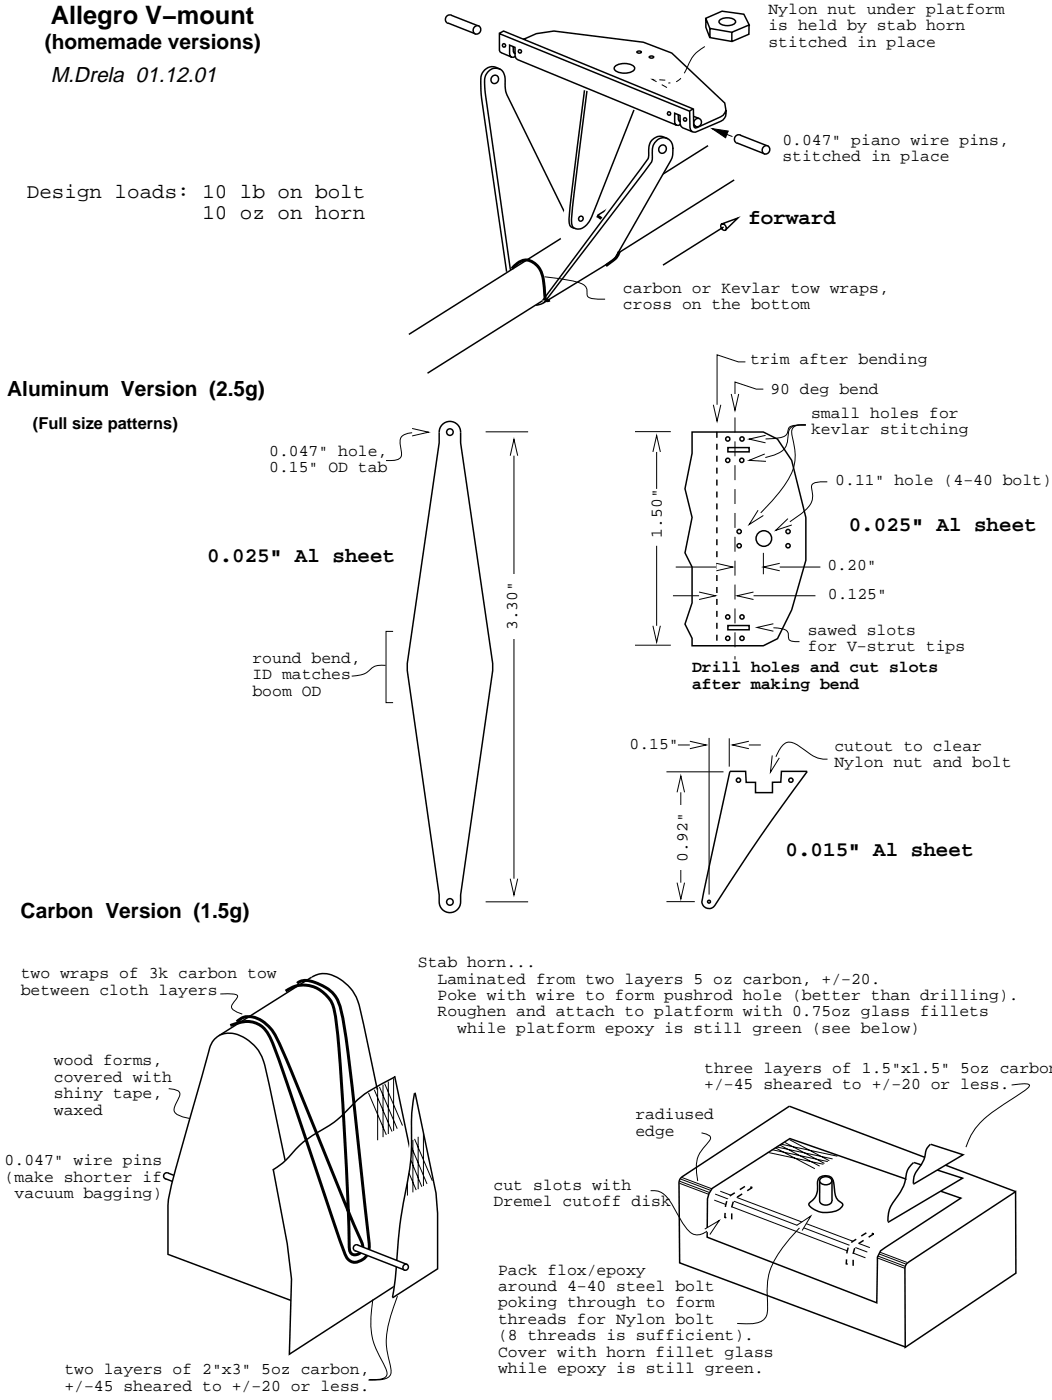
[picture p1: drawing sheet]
<svg xmlns="http://www.w3.org/2000/svg" width="188mm" height="250mm" viewBox="0 0 188 250" stroke-linecap="round" stroke-linejoin="round" font-family="sans-serif">
<path d="M121.5 138.4v22" fill="none" stroke="#000" stroke-width=".18"/>
<path d="M121.5 138.4l.6 3h-1.3z" fill="#fff"/>
<path d="M120.8 141.4l.7-3 .6 3" fill="none" stroke="#000" stroke-width=".18"/>
<path d="M120.8 157.5h1.3l-.6 2.9z" fill="#fff"/>
<path d="M117.1 77.7v36.9M120.8 157.5l.7 2.9 .6-2.9" fill="none" stroke="#000" stroke-width=".18"/>
<path d="M117.1 77.7l.7 2.9h-1.3z" fill="#fff"/>
<path d="M116.5 80.6l.6-2.9 .7 2.9" fill="none" stroke="#000" stroke-width=".18"/>
<path d="M116.5 111.6h1.3l-.7 3z" fill="#fff"/>
<path d="M116.5 111.6l.6 3 .7-3" fill="none" stroke="#000" stroke-width=".18"/>
<path d="M114.6 87.2h5.1v10.2h-5.1z" fill="#fff"/>
<path d="M127.9 77v38.2" fill="none" stroke="#000" stroke-width=".27" stroke-dasharray="1.1 1.1 1.1 1.1" stroke-linecap="butt"/>
<g fill="none" stroke="#000" stroke-width=".27">
<path d="M123.5 77.1h12.7l2.5 1.2 2.5 3.8 2.6 10.2v7.7l-2.6 8.8-2.5 5.1-2.5 1.3h-12.7v-1.3l-1.3-2.6 1.3-3.7v-6.4l-1.3-2.6 1.3-6.3-1.3-5.1 1.3-6.3z"/>
<circle cx="136.3" cy="96.1" r="1.39"/>
</g>
<path d="M131.1 74.5v43.2" fill="none" stroke="#000" stroke-width=".18" stroke-dasharray="2.7 1.6" stroke-linecap="butt"/>
<path d="M91.7 78.4v81.3" fill="none" stroke="#000" stroke-width=".18"/>
<path d="M91.7 78.4l.7 2.9h-1.4z" fill="#fff"/>
<path d="M91 81.3l.7-2.9 .7 2.9" fill="none" stroke="#000" stroke-width=".18"/>
<path d="M91 156.8h1.4l-.7 2.9z" fill="#fff"/>
<path d="M91 156.8l.7 2.9 .7-2.9" fill="none" stroke="#000" stroke-width=".18"/>
<path d="M89.2 102.5h5v11.4h-5z" fill-rule="evenodd" fill="#fff"/>
<circle cx="80.3" cy="77.1" r="1.91" fill="none" stroke="#000" stroke-width=".27"/>
<path d="M76.5 77.1h7.6v2.5h-7.6z" fill-rule="evenodd" fill="#fff"/>
<circle cx="80.3" cy="160.9" r="1.91" fill="none" stroke="#000" stroke-width=".27"/>
<path d="M76.5 157.7h7.6v3.2h-7.6z" fill-rule="evenodd" fill="#fff"/>
<g fill="none" stroke="#000" stroke-width=".27">
<path d="M78.3 77.1v1.9l-5.6 39.4v1.2l5.6 40.1v1.2M82.2 77.1v1.9l5.7 39.4v1.2l-5.7 40.1v1.2"/>
<circle cx="80.3" cy="77.1" r=".59"/>
<circle cx="80.3" cy="160.9" r=".59"/>
</g>
<path d="M76.5 77.1h-.2a10.8 10.8 0 0 0-4.3 .5 1.7 1.7 0 0 0-.6 2 2.43 2.43 0 0 1 0 2.1 4.5 4.5 0 0 1-2.5 .5M68.7 118.7a3.2 3.2 0 0 0-3.2 1.2 6 6 0 0 1-2.8 .7M70.1 112.6h-1.2v12.8h1.2" fill="none" stroke="#000" stroke-width=".18"/>
<path d="M73.5 76.4l3 .7-3 .7z" fill="#fff"/>
<path d="M73.5 76.4l3 .7-3 .7M86.6 77h7.6M136.2 98.6v3.8M120.6 101.2h10.1M86.6 160.9h7.6" fill="none" stroke="#000" stroke-width=".18"/>
<path d="M127.8 100.5l2.9 .7-2.9 .6z" fill="#fff"/>
<path d="M127.8 100.5l2.9 .7-2.9 .6M136.2 101.2h10.2" fill="none" stroke="#000" stroke-width=".18"/>
<path d="M136.2 101.2l2.9-.7v1.3z" fill="#fff"/>
<path d="M136.2 69.4h-1.3l-3.8-1.2v5M139.1 100.5l-2.9 .7 2.9 .6" fill="none" stroke="#000" stroke-width=".18"/>
<path d="M130.5 70.3h1.3l-.7 2.9z" fill="#fff"/>
<path d="M130.5 70.3l.6 2.9 .7-2.9M135 111.9h.5a14.8 14.8 0 0 1 4.6 .5 1.29 1.29 0 0 1 .6 1.4 .93 .93 0 0 0 1.1 .7h.8" fill="none" stroke="#000" stroke-width=".18"/>
<path d="M129.9 79.9h3.7v.7h-3.7zM129.9 111.6h3.7v.8h-3.7z" fill="none" stroke="#000" stroke-width=".27"/>
<path d="M135 111.9l3-.6v1.3z" fill="#fff"/>
<path d="M113.3 77h6.4M113.3 115.1h6.4M120.1 106.3h7.5M138 111.3l-3 .6 3 .7" fill="none" stroke="#000" stroke-width=".18"/>
<path d="M124.7 105.6l2.9 .7-2.9 .7z" fill="#fff"/>
<path d="M124.7 105.6l2.9 .7-2.9 .7M131.5 106.3h14" fill="none" stroke="#000" stroke-width=".18"/>
<path d="M131.5 106.3l2.9-.7v1.4z" fill="#fff"/>
<path d="M143.8 75.8a6.9 6.9 0 0 0-3 .4l-.2 .3a1.53 1.53 0 0 1-1.4 1.6l-2.2 .2h-3.4M134.4 105.6l-2.9 .7 2.9 .7" fill="none" stroke="#000" stroke-width=".18"/>
<g fill="none" stroke="#000" stroke-width=".27">
<circle cx="129.8" cy="78.3" r=".38"/>
<circle cx="132.4" cy="78.3" r=".38"/>
<circle cx="129.8" cy="82.1" r=".38"/>
<circle cx="132.3" cy="82.1" r=".38"/>
<circle cx="129.8" cy="110.1" r=".38"/>
<circle cx="129.8" cy="113.9" r=".38"/>
<circle cx="132.4" cy="110.1" r=".38"/>
<circle cx="132.4" cy="113.9" r=".38"/>
</g>
<path d="M133.6 78.3l3-.6v1.3z" fill="#fff"/>
<path d="M136.6 77.7l-3 .6 3 .7M143.8 75.8a5 5 0 0 0-2.7 .5 2.56 2.56 0 0 0-.5 1.8 3.1 3.1 0 0 1-2.8 3.2l-4.2 .8" fill="none" stroke="#000" stroke-width=".18"/>
<path d="M133.6 82.1l2.8-1.1 .2 1.3z" fill="#fff"/>
<path d="M143.8 75.8h-.7a1.47 1.47 0 0 0-1.8 1.7 11.2 11.2 0 0 1 .1 6.3 23.8 23.8 0 0 1-5.5 7.5l-2.3 2.3M136.4 81l-2.8 1.1 3 .2" fill="none" stroke="#000" stroke-width=".18"/>
<g fill="none" stroke="#000" stroke-width=".27">
<circle cx="131.9" cy="94.8" r=".38"/>
<circle cx="131.9" cy="97.4" r=".38"/>
<circle cx="140.6" cy="94.8" r=".38"/>
<circle cx="140.6" cy="97.4" r=".38"/>
</g>
<path d="M135.2 91l1 1-2.6 1.6z" fill="#fff"/>
<path d="M135.2 91l-1.6 2.6 2.6-1.6M147.6 86h-1.1a1.81 1.81 0 0 0-1.7 .6v.8a3.3 3.3 0 0 1-1.2 3.7 35.2 35.2 0 0 1-5.2 3.5" fill="none" stroke="#000" stroke-width=".18"/>
<path d="M138.4 94.6l2.2-2.1 .7 1.2z" fill="#fff"/>
<path d="M133 64.6h-1.3l-3.8-1.3v11.8M140.6 92.5l-2.2 2.1 2.9-.9" fill="none" stroke="#000" stroke-width=".18"/>
<path d="M127.3 72.2h1.3l-.7 2.9z" fill="#fff"/>
<path d="M127.3 72.2l.6 2.9 .7-2.9M118.9 137.7h10.2M118.9 160.9h5.1" fill="none" stroke="#000" stroke-width=".18"/>
<g fill="none" stroke="#000" stroke-width=".27">
<path d="M130.2 137.6h2.8l.1 2h1.7v1.8h3v-1.8l1.5-.1 .1-1.9h4.6"/>
<circle cx="131.7" cy="139.2" r=".38"/>
<circle cx="141.1" cy="139.2" r=".38"/>
<circle cx="126.5" cy="160.9" r=".26"/>
</g>
<path d="M119.5 143.7h5.1v11.5h-5.1z" fill-rule="evenodd" fill="#fff"/>
<path d="M126.5 131.6v28M130.1 131.7v5.1M147.6 135.4a4.7 4.7 0 0 1-3.5-1.2l-.7-.5a5.9 5.9 0 0 0-2.4-1.3 2.15 2.15 0 0 0-2 1.4l-.7 1.5-.9 2.5" fill="none" stroke="#000" stroke-width=".18"/>
<path d="M137.8 134.8l1.2 .4-1.6 2.6z" fill="#fff"/>
<path d="M130.7 132.9h5M137.8 134.8l-.4 3 1.6-2.6" fill="none" stroke="#000" stroke-width=".18"/>
<path d="M130.7 132.9l2.9-.7v1.4z" fill="#fff"/>
<path d="M120.9 132.9h5.1M133.6 132.2l-2.9 .7 2.9 .7" fill="none" stroke="#000" stroke-width=".18"/>
<path d="M123.1 132.2l2.9 .7-2.9 .7z" fill="#fff"/>
<path d="M123.1 132.2l2.9 .7-2.9 .7" fill="none" stroke="#000" stroke-width=".18"/>
<path d="M126.3 26l-53.4 33.7M102.3 41.1l-11.1-22.6a5.9 5.9 0 0 1-1.1-3.7 2.17 2.17 0 0 0-1.2-2.6 2.24 2.24 0 0 0-2.4 2.9l.1 1.8 4.4 31.2" fill="none" stroke="#000" stroke-width=".27"/>
<path d="M100.8 37.1l6.1-.9-.5 3-6.1 3.9-.9-1.9z" fill-rule="evenodd" fill="#fff"/>
<path d="M131 32.1l-54.7 34.5" fill="none" stroke="#000" stroke-width=".27"/>
<g fill="#fff">
<path d="M96.1 51.7l13.6-8.3 .8 3.5-13.3 7.8z"/>
<path d="M109.3 35.3l9.6-5.5-1.3 3-10.2 5.9z"/>
</g>
<path d="M87.8 13.6a.72 .72 0 0 1 1.2 .4 .72 .72 0 0 1-.8 .9 .72 .72 0 0 1-.6-.5 .72 .72 0 0 1 .2-.8zM104.3 16.1l-1.1 8.1a182.9 182.9 0 0 0-1.6 15.6 1.29 1.29 0 0 0 .9 1 1.29 1.29 0 0 0 1.3-.5 7.3 7.3 0 0 0 2.1-3.6l6.8-17.2M109.7 11.9a2.86 2.86 0 0 1 3.4 0l.1 .3a2.04 2.04 0 0 1-2.4 .8 1.27 1.27 0 0 1-1.2-.8zM123.6 19.5l-.6 .3" fill="none" stroke="#000" stroke-width=".27"/>
<path d="M104.7 16.2l8.4 3.4-6.4 16.2a14.6 14.6 0 0 1-2 4.2 1.65 1.65 0 0 1-2.6 .3 7.3 7.3 0 0 1 0-3.2z" fill-rule="evenodd" fill="#fff" stroke="#000" stroke-width=".27"/>
<g fill="none" stroke="#000" stroke-width=".27">
<path d="M131.3 24.3a.72 .72 0 0 1 1.1 .3 .72 .72 0 0 1-.7 .9 .72 .72 0 0 1-.7-.5 .72 .72 0 0 1 .3-.7z"/>
<circle cx="103.6" cy="39" r=".43"/>
</g>
<g fill="#fff" stroke="#000" stroke-width=".27">
<path d="M131.9 24.1l5 1.9-.5 1.5-5-2z"/>
<path d="M136.2 26.2a.72 .72 0 0 1 1.2 .3 .72 .72 0 0 1-.8 1 .72 .72 0 0 1-.6-.5 .72 .72 0 0 1 .2-.8z" fill-rule="evenodd"/>
</g>
<path d="M79.7 2.9a.72 .72 0 0 1 1.1 .3 .72 .72 0 0 1-.7 1 .72 .72 0 0 1-.6-.5 .72 .72 0 0 1 .2-.8z" fill="none" stroke="#000" stroke-width=".27"/>
<g fill="#fff" stroke="#000" stroke-width=".27">
<path d="M80.4 2.7l5 1.9-.5 1.5-5.1-2z"/>
<path d="M84.6 4.8a.72 .72 0 0 1 1.2 .4 .72 .72 0 0 1-.8 .9 .72 .72 0 0 1-.6-.5 .72 .72 0 0 1 .2-.8z" fill-rule="evenodd"/>
</g>
<g fill="none" stroke="#000" stroke-width=".27">
<path d="M89.1 5.9l.7-.4 33.9 13.9 .1 3 .1 .3 .2 .1 4.4-1.9 .5-.4 .5-.9M89.3 12.4a2.19 2.19 0 0 0-2.5-.2 2.19 2.19 0 0 0-1 2.3v1.3a285.6 285.6 0 0 0 2.4 17.6l2.2 15.1M91.6 8.3v.9l.3 .4M91.9 10.1l-.3 .1h-.4l-.2-.2-.1-1.9 1 .4v1.4l.1 .5 .3 .2 28.3 11.7M93.4 7l2.3-1 3.1-.5 16 2 5 2 9.5 8.9a2.93 2.93 0 0 1-.3 3l-4.9 2.2-.6-.1-.3-.3-.1-.4-.1-3-33.9-13.8v3l.1 .3 2 .9M113.7 9.2l.3-.1 .4 .1a.36 .36 0 0 1-.4 .3 .36 .36 0 0 1-.3-.3zM115.9 10.1l.3-.1 .4 .1a.36 .36 0 0 1-.4 .3 .36 .36 0 0 1-.3-.3zM125.9 3.3l2.9-1.3 3.9 .5 1 1.9-3.1 1.4-4-.7zM125.9 3.3v1.6l.7 1.8 4 .7 3-1.3v-1.7M126.7 5.1v1.5M128.3 3.7a2.32 2.32 0 0 1 2.9 0v.2a1.65 1.65 0 0 1-1.9 .6 .81 .81 0 0 1-1-.8zM130.6 5.8v1.5"/>
<path d="M117.7 26.1a.72 .72 0 0 1 1.2 .3 .72 .72 0 0 1-.7 1 .72 .72 0 0 1-.7-.5 .72 .72 0 0 1 .2-.8zM119.2 24.8a2.19 2.19 0 0 0-2.5-.1 2.19 2.19 0 0 0-1 2.3 2.02 2.02 0 0 1-.5 1.9l-18.4 24.7M120 26.3v.3a4.1 4.1 0 0 1-.9 3l-8.9 15.6a3.1 3.1 0 0 1-1.9 1.9l-11.4 7M120 26.6a1.75 1.75 0 0 0-1.2-2 1.75 1.75 0 0 0-2.1 1 6.3 6.3 0 0 0-.3 2.9l-.2 .5-1.4 1.8-17.4 22.8-.7 .6-1.1 .3M121 20.5v.8l.3 .4M121.4 22.2l-.4 .2-.3-.1-.2-.2-.1-1.9 .9 .4v1.5l.2 .4 .2 .3M121.7 22.8l1.8 .7"/>
<circle cx="89.9" cy="8.1" r=".3"/>
<circle cx="92.8" cy="9.2" r=".3"/>
<circle cx="119.4" cy="20.3" r=".3"/>
<circle cx="122.2" cy="21.3" r=".3"/>
</g>
<path d="M106.5 38.5l.8 .5M91.3 47.9a3.6 3.6 0 0 1 2.8-1.5 3.8 3.8 0 0 1 2.8 3.6l.3 2.8a.63 .63 0 0 0 .6 .8l.3-.1M110.5 44.9a3.9 3.9 0 0 1-2.1 2.3l-.3 .2" fill="none" stroke="#000" stroke-width=".53"/>
<path d="M122.6 12.1a3.6 3.6 0 0 1-3.1 2.7l-1.1-.1-2-.5" fill="none" stroke="#000" stroke-width=".18" stroke-dasharray="1.1 1.1 1.1 1.1" stroke-linecap="butt"/>
<path d="M116.4 14.2l3 .1-.4 1.3z" fill="#fff"/>
<path d="M119 15.6l-2.6-1.4 3 .1" fill="none" stroke="#000" stroke-width=".18" stroke-dasharray="1.1 1.1 1.1 1.1" stroke-linecap="butt"/>
<path d="M125.8 8.3a6.3 6.3 0 0 0-3.2 3.8" fill="none" stroke="#000" stroke-width=".18"/>
<path d="M124 21.3a.72 .72 0 0 1 1.2 .4 .72 .72 0 0 1-.8 .9 .72 .72 0 0 1-.6-.5 .72 .72 0 0 1 .2-.8z" fill-rule="evenodd" fill="#fff" stroke="#000" stroke-width=".27"/>
<g fill="none" stroke="#000" stroke-width=".27">
<path d="M123.8 20.8l.9 .3M123.8 22.4l.3 .2M128.7 40a.69 .69 0 0 1 .7 .3 .69 .69 0 0 1 0 .8 .69 .69 0 0 1-.7-.4 .69 .69 0 0 1 0-.7zM128.8 40l2.8-1.1-2.2 2.1M129.1 40.5l-10.8 6.8M130.2 137.6l-4.8 22.4a1.33 1.33 0 0 0 .2 1.7 1.33 1.33 0 0 0 1.6 .2l2.2-3.2a360.6 360.6 0 0 1 14.6-21.1M55.6 174.3l-16.6 10.5M55.7 174.3a4.2 4.2 0 0 1 4.9 .4 8 8 0 0 1 3.7 5.7l6.9 32.7a60.3 60.3 0 0 1 .2 9v.1M71.4 222.3l-16.9 10.8"/>
<circle cx="29.7" cy="209.7" r=".52"/>
</g>
<path d="M127 22.9l3.7 1.5M130 23.4l-3-.5 2.5 1.7" fill="none" stroke="#000" stroke-width=".18"/>
<path d="M127 22.9l3 .5-.5 1.2z" fill="#000"/>
<g fill="#fff" stroke="#000" stroke-width=".27">
<path d="M29.9 209.2l8.9 3.5-.4 1.1-9-3.6z"/>
<path d="M38.3 185.4a4.3 4.3 0 0 1 5.6-.1 7.8 7.8 0 0 1 3.6 5.7l6.8 32.7a62.3 62.3 0 0 1 .2 9.2v.2l-24.5-9.2v-9.5a172.2 172.2 0 0 1 4.6-17.5l2.5-8.7a6.2 6.2 0 0 1 1.2-2.8z" fill-rule="evenodd"/>
<circle cx="38.6" cy="213.2" r=".52"/>
</g>
<path d="M30 223.8l24.5 9.2" fill="none" stroke="#000" stroke-width=".27"/>
<path d="M48.7 208.6l21.7-16.6 3.5 16.4 1.1 6.6 .2 5.7-.2 5.8-23.4 15.1 .4-13.4-.8-6.3z" fill-rule="evenodd" fill="#fff" stroke="#000" stroke-width=".27"/>
<path d="M51 176.8a5.6 5.6 0 0 1 8.8 4.4 420.5 420.5 0 0 1 2.1 28.6l.3 8.4a22.7 22.7 0 0 0 .3 5.2 1.29 1.29 0 0 0 1.6 .3 1.29 1.29 0 0 0 .6-1.5l-5.9-14.3a543.1 543.1 0 0 0-9.5-22.9 5.9 5.9 0 0 0-5.4-3.6l-.8 .2-.9 .7M53 175.4a2.88 2.88 0 0 1 3.2-.1 6.4 6.4 0 0 1 4.7 5.2 321.2 321.2 0 0 1 3.2 24.8l1.4 13.2a15.8 15.8 0 0 1 .3 4.3 2.54 2.54 0 0 1-3.2 2.2l-.7-.6a235.5 235.5 0 0 1-6-17.3l-.6-1.6a350.6 350.6 0 0 0-7.1-20.4 4.5 4.5 0 0 0-6.2-2.4l-.9 .3" fill="none" stroke="#000" stroke-width=".53"/>
<path d="M65.7 195l3.2 7.5M66.8 194.4l3.1 7.5M67.4 194.1v9.3M67.7 193.9l3.2 7.5M68.3 193.5v9.4M68.6 193.3l3.2 7.5M69.3 193v9.3M70.2 192.4v9.4" fill="none" stroke="#000" stroke-width=".18"/>
<path d="M74 194.9l3.8 18 .3 3.6v9.9l-8.1 5.1z" fill-rule="evenodd" fill="#fff" stroke="#000" stroke-width=".27"/>
<g fill="none" stroke="#000" stroke-width=".27">
<path d="M73.9 195l-.4 2.7-.1 2.3a47.3 47.3 0 0 1-1.3 14.2 154.4 154.4 0 0 0-1.7 14.8l-.4 2.4"/>
<circle cx="63.5" cy="222.6" r=".52"/>
</g>
<g fill="#fff" stroke="#000" stroke-width=".27">
<path d="M63.7 222.1l8.9 3.5-.4 1-9-3.5z"/>
<circle cx="72.4" cy="226.1" r=".52"/>
</g>
<path d="M70.4 192.2l-1.3 .6a20.6 20.6 0 0 0-7.6 5.8 26.9 26.9 0 0 1-6.1 4.2 20.9 20.9 0 0 0-4.4 4.2l-2.3 1.7M181.2 212.6l-40.4-15.2-19.4 12.8-.3 .7 .1 14.4 40.3 15M161.8 225.4l19.4-12.8v14.5l-19.7 13.3-.1-14 .1-.4z" fill="none" stroke="#000" stroke-width=".27"/>
<g fill="none" stroke="#000" stroke-width=".18">
<path d="M97.2 49.4l.6 .1a24.1 24.1 0 0 1 6.2 1.3 1.67 1.67 0 0 1 .7 1.8 1.32 1.32 0 0 0 1.5 .7l1.7 .1M39.3 177.3h1.2a2.56 2.56 0 0 1 1.9 .4l-.3 .6a1.71 1.71 0 0 0-.7 1.6l.6 .5 1.2 .5M30.1 194.2l.5 .1a2.02 2.02 0 0 1 1.4 .5 2.2 2.2 0 0 1-.5 1.8 1.57 1.57 0 0 0 0 2.2l.8 .4 1.5 .3M72.7 210.9v2.4M73 209.3l1.3 3M73.3 207l2 4.7M73.4 204.6l2.8 6.6M73.7 203.4v9.3M74 203.2l3.1 7.5M74.6 202.8v9.4M75.5 202.2v9.4M121.2 211.1l40.2 15.2"/>
<path d="M121.2 210.7l40.2 15.2M121.4 210.3l40.2 15.2M121.6 210.1l40.2 15.1M66.5 231.8v.2a14.9 14.9 0 0 0 1.9 11.3 2.68 2.68 0 0 1 .6 2.2 2.47 2.47 0 0 1-2.3 .6h-.8M70.9 231.2l-.1 .2a25.7 25.7 0 0 0-1.9 8.1l.2 1.8 .4 1.6a4.8 4.8 0 0 1 .2 2.3 2.1 2.1 0 0 1-2 1h-2"/>
</g>
<g fill="#fff" stroke="#000" stroke-width=".27">
<path d="M163.1 207.4l8.6 2.8-13.3 7.9z"/>
<path d="M166 204.1l5.8 1.9-8.9 5.3z"/>
<path d="M127.1 212l13.8-8.9 30.5 10.7-14.3 9.4-.6 1.1-.1 8.1-30.2-11.7v-6.8l.3-1z" fill-rule="evenodd"/>
<path d="M163 207.4l-4.6 10.5a5.8 5.8 0 0 1 1.5-4.2 7.7 7.7 0 0 0 1.8-4.4l.4-.8z" fill-rule="evenodd"/>
<path d="M166 204.1l-3.1 7.1a4.1 4.1 0 0 1 1.3-3.2 5.9 5.9 0 0 0 1-2.9z" fill-rule="evenodd"/>
</g>
<path d="M180.5 193.6a8.7 8.7 0 0 1 3.1-.1 1.75 1.75 0 0 1-1.2 1.3l-.6 .5a40.5 40.5 0 0 0-7.2 5.3 11.5 11.5 0 0 0-2.3 4.1M127.4 214.1l27 10.3M127.6 213l27.1 10.4M128.5 212.5l26.7 10.1" fill="none" stroke="#000" stroke-width=".18"/>
<path d="M146.3 214a1.25 1.25 0 0 1 2.1 .3 1.18 1.18 0 0 1-1.1 .7 1.18 1.18 0 0 1-1.1-.7z" fill="none" stroke="#000" stroke-width=".27"/>
<g fill="#fff" stroke="#000" stroke-width=".27">
<path d="M146.2 210.7h2.2v3.6l-2.2-.1z"/>
<path d="M146.3 210.4a1.25 1.25 0 0 1 2.1 .3 1.18 1.18 0 0 1-1.1 .7 1.18 1.18 0 0 1-1.1-.7z" fill-rule="evenodd"/>
</g>
<path d="M125.2 202.1l.4 .1a1.6 1.6 0 0 1 1.1 .7 2.4 2.4 0 0 1-.9 1.6 6.2 6.2 0 0 0-1.4 6l.1 .2M136.9 205.6l10 2.1M137.7 205.1l10 2.1M138.3 204.8l7.1 3.7M138.6 204.6l9.9 2.2M139.1 204.3l7.1 3.7M139.4 204.1l10 2.2M140 203.8l7.1 3.8M140.9 203.3l7 3.8M144.7 216.9l-.4 .4a38.8 38.8 0 0 0-6.1 7.5 13.1 13.1 0 0 0-1.3 7.9 3 3 0 0 1-1 3 10.4 10.4 0 0 1-4.4 .4" fill="none" stroke="#000" stroke-width=".18"/>
<path d="M146.1 210.2a1.58 1.58 0 0 1 1.8-.3 1.58 1.58 0 0 1 .9 1.5 3.6 3.6 0 0 0 .9 2.9l.3 .2a.47 .47 0 0 1 .3 .7 4 4 0 0 1-3.9 1.1 3.1 3.1 0 0 1-2.1-1.4l.1-.2a3.4 3.4 0 0 0 1.4-3.6z" fill="none" stroke="#000" stroke-width=".27"/>
<path d="M142.1 218.6l2.6-1.7-1.6 2.6z" fill="#fff"/>
<path d="M142.1 218.6l2.6-1.7-1.6 2.6" fill="none" stroke="#000" stroke-width=".18"/>
<g fill="#fff" stroke="#000" stroke-width=".27" stroke-dasharray="1.1 1.1 1.1 1.1" stroke-linecap="butt">
<path d="M130.3 213.3l2.9-1.8 1 .4-2.9 1.8-.5 .8-.3 .9v2.2l-1.2-.4 .1-2.1 .3-.9z" fill-rule="evenodd"/>
<path d="M152 221.6l2.8-1.8 1.1 .3-2.9 1.9-.6 .8-.2 .8v2.3l-1.2-.4 .1-2.1 .2-.9z" fill-rule="evenodd"/>
</g>
<path d="M116.1 212.4a3.4 3.4 0 0 1 3.3 1.7l2.1 3.7a6.7 6.7 0 0 0 1.9 2.3 2.66 2.66 0 0 0 3.2-.8l1.7-1.6" fill="none" stroke="#000" stroke-width=".18"/>
<path d="M125.7 219.3l2.6-1.6-1.7 2.5z" fill="#fff"/>
<path d="M125.7 219.3l2.6-1.6-1.7 2.5" fill="none" stroke="#000" stroke-width=".18"/>
<text font-size="4.5" x="9.1" y="4.3">Allegro V−mount</text>
<text font-size="3.8" x="9.1" y="14.6">M.Drela 01.12.01</text>
<g font-size="3.7">
<text x="8" y="8.7">(homemade versions)</text>
<text x="4.8" y="35.3">Design loads: 10 lb on bolt</text>
<text x="36.1" y="39">10 oz on horn</text>
<text x="133.5" y="39.9">forward</text>
<text x="1.3" y="70.6">Aluminum Version (2.5g)</text>
<text x="151.4" y="94.7">0.025&quot; Al sheet</text>
<text x="37" y="100.3">0.025&quot; Al sheet</text>
<text x="140.1" y="152.7">0.015&quot; Al sheet</text>
<text x="3.7" y="163.7">Carbon Version (1.5g)</text>
</g>
<g font-size="2.9">
<text x="137.1" y="2.4">Nylon nut under platform</text>
<text x="137.1" y="5.4">is held by stab horn</text>
<text x="137.1" y="8.3">stitched in place</text>
<text x="139.6" y="25.8">0.047&quot; piano wire pins,</text>
<text x="139.6" y="28.8">stitched in place</text>
<text x="111.1" y="52.2">carbon or Kevlar tow wraps,</text>
<text x="111.1" y="55.1">cross on the bottom</text>
<text x="133.8" y="65">trim after bending</text>
<text x="137.4" y="70.2">90 deg bend</text>
<text x="5.9" y="76.5">(Full size patterns)</text>
<text x="144.7" y="74.5">small holes for</text>
<text x="144.7" y="77.5">kevlar stitching</text>
<text x="48" y="81.4">0.047&quot; hole,</text>
<text x="48" y="84.3">0.15&quot; OD tab</text>
<text x="149" y="86.5">0.11&quot; hole (4−40 bolt)</text>
<text x="118.1" y="95.9" transform="rotate(-90 118.1 95.9)">1.50&quot;</text>
<text x="147.6" y="101.8">0.20&quot;</text>
<text x="147.7" y="106.9">0.125&quot;</text>
<text x="92.3" y="112.4" transform="rotate(-90 92.3 112.4)">3.30&quot;</text>
<text x="144.1" y="113.2">sawed slots</text>
<text x="45" y="118.2">round bend,</text>
<text x="123.5" y="119.9">Drill holes and cut slots</text>
<text x="144.1" y="116.1">for V−strut tips</text>
<text x="45" y="121.2">ID matches</text>
<text x="45" y="124.1">boom OD</text>
<text x="123.5" y="122.9">after making bend</text>
<text x="112.3" y="133.5">0.15&quot;</text>
<text x="148.9" y="134">cutout to clear</text>
<text x="148.9" y="136.9">Nylon nut and bolt</text>
<text x="122.6" y="153.7" transform="rotate(-90 122.6 153.7)">0.92&quot;</text>
<text x="74.5" y="172.6">Stab horn...</text>
<text x="3.7" y="174.6">two wraps of 3k carbon tow</text>
<text x="3.7" y="177.5">between cloth layers</text>
<text x="78.1" y="175.5">Laminated from two layers 5 oz carbon, +/−20.</text>
<text x="78.1" y="178.4">Poke with wire to form pushrod hole (better than drilling).</text>
<text x="78.1" y="181.3">Roughen and attach to platform with 0.75oz glass fillets</text>
<text x="81.6" y="184.3">while platform epoxy is still green (see below)</text>
<text x="9.6" y="190.1">wood forms,</text>
<text x="125.6" y="191.4">three layers of 1.5&quot;x1.5&quot; 5oz carbon</text>
<text x="9.6" y="193">covered with</text>
<text x="9.6" y="195.9">shiny tape,</text>
<text x="125.6" y="194.3">+/−45 sheared to +/−20 or less.</text>
<text x="9.6" y="198.8">waxed</text>
<text x="113.4" y="199.7">radiused</text>
<text x="113.4" y="202.6">edge</text>
<text x=".8" y="207.9">0.047&quot; wire pins</text>
<text x=".8" y="210.8">(make shorter if</text>
<text x="2.6" y="213.8">vacuum bagging)</text>
<text x="88.1" y="212.2">cut slots with</text>
<text x="88.1" y="215.2">Dremel cutoff disk</text>
<text x="88.9" y="227.4">Pack flox/epoxy</text>
<text x="88.9" y="230.3">around 4−40 steel bolt</text>
<text x="88.9" y="233.2">poking through to form</text>
<text x="88.9" y="236.2">threads for Nylon bolt</text>
<text x="88.9" y="239.1">(8 threads is sufficient).</text>
<text x="11.5" y="245.2">two layers of 2&quot;x3&quot; 5oz carbon,</text>
<text x="88.9" y="242">Cover with horn fillet glass</text>
<text x="88.9" y="245">while epoxy is still green.</text>
<text x="11.5" y="248.1">+/−45 sheared to +/−20 or less.</text>
</g>
</svg>
